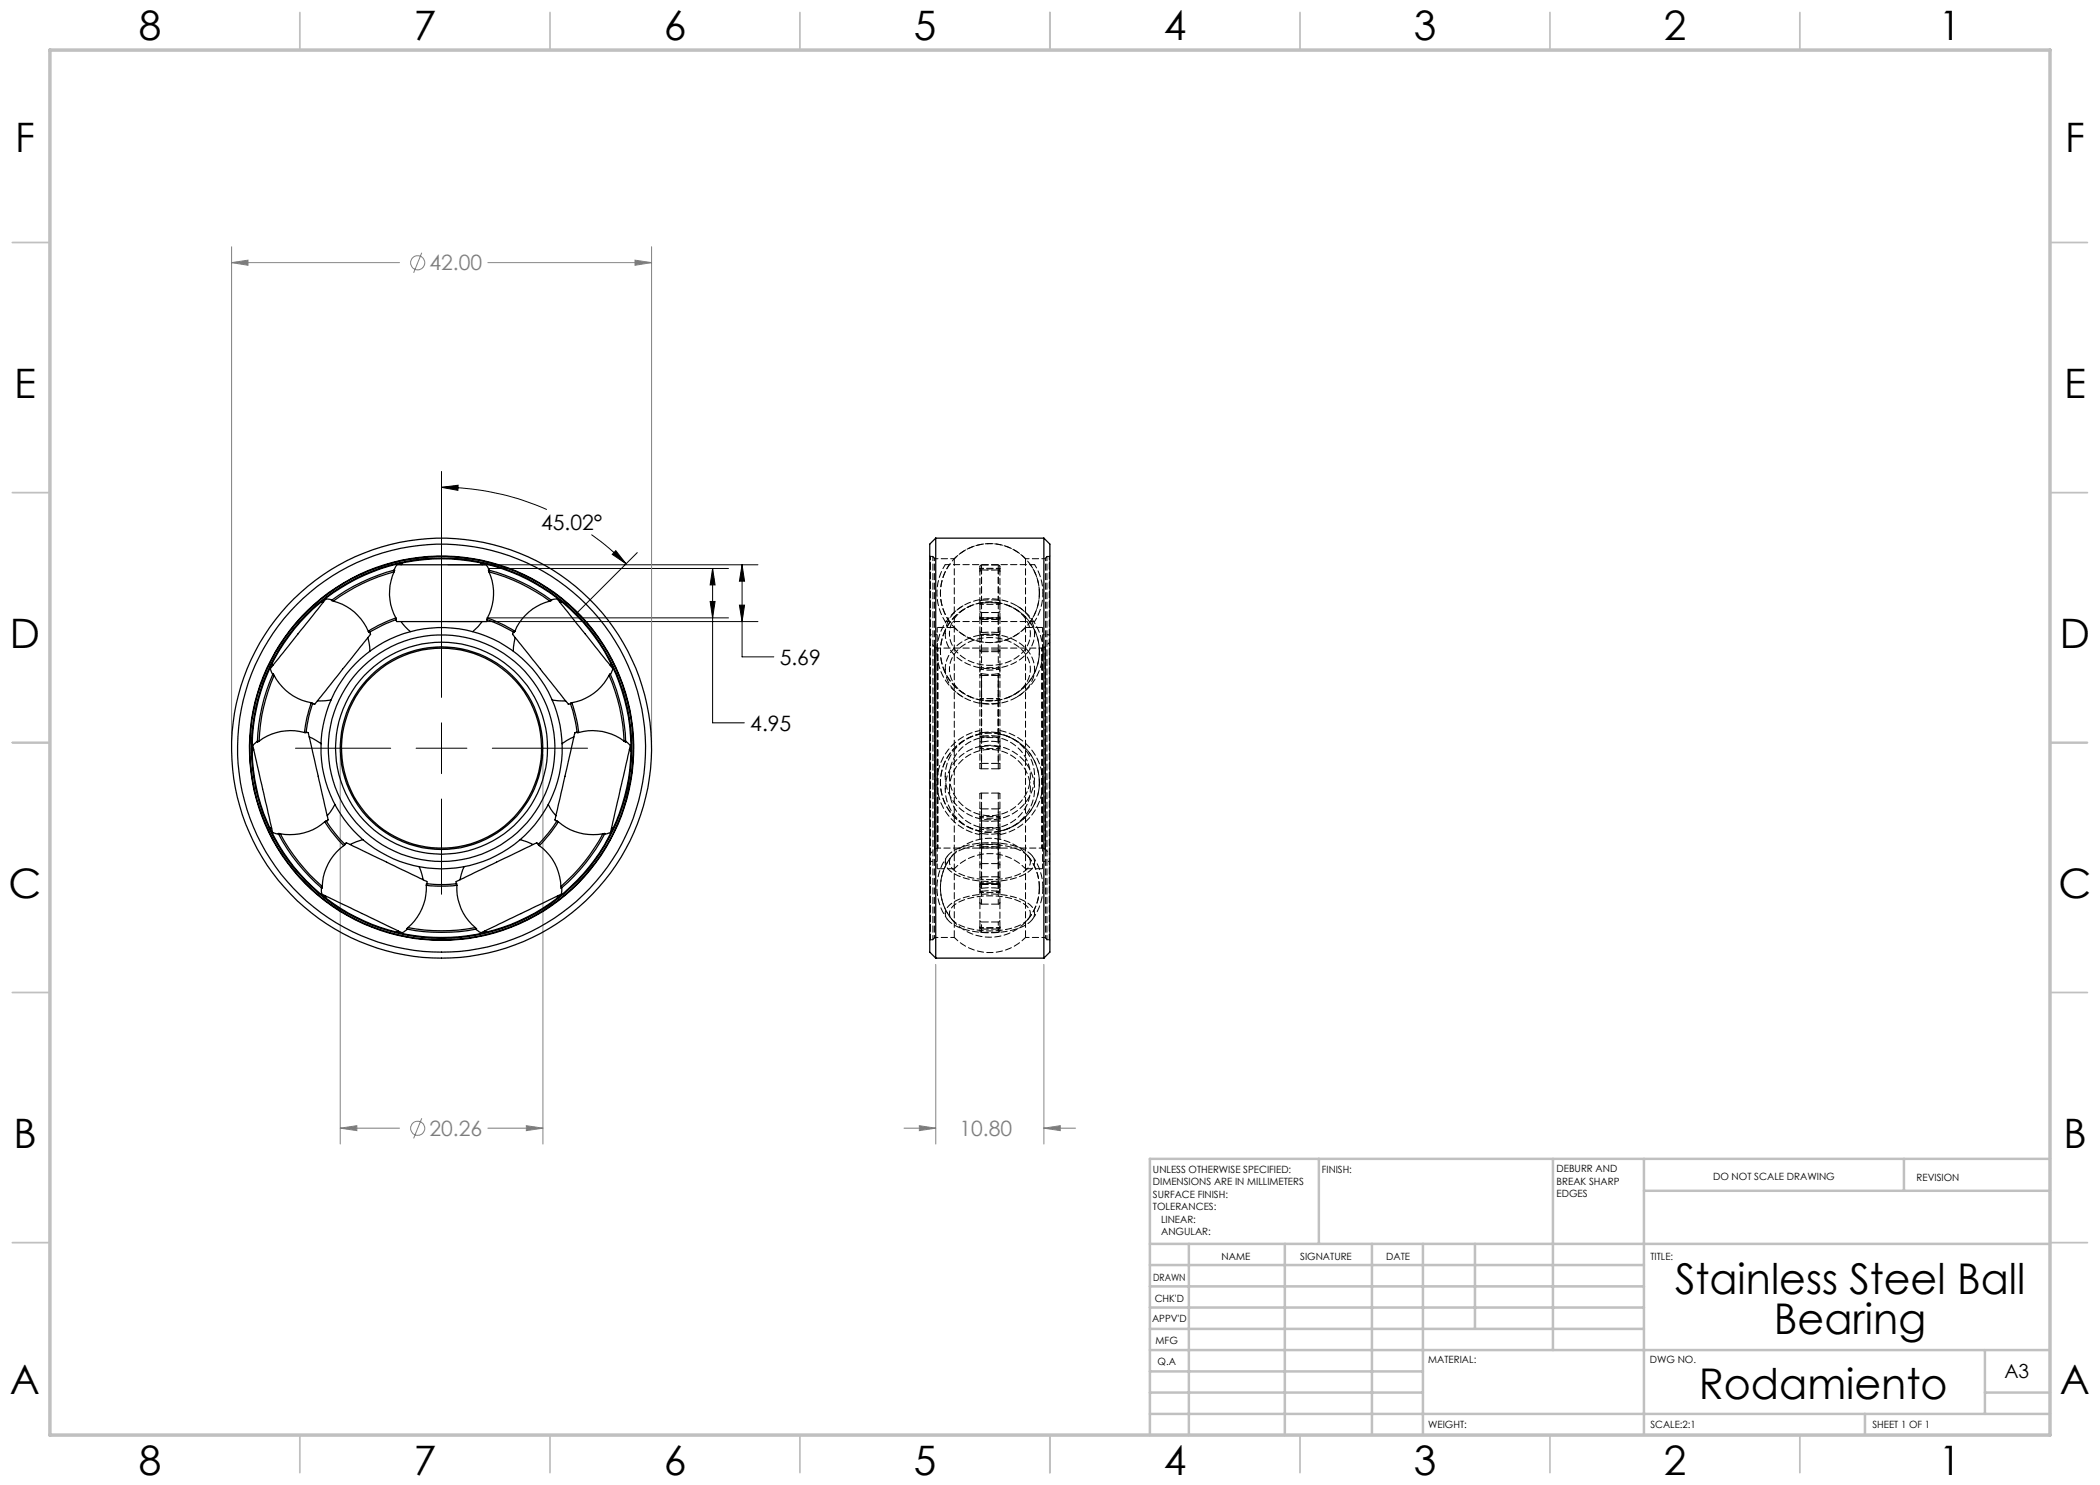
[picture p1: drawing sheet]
<svg xmlns="http://www.w3.org/2000/svg" width="420mm" height="297mm" viewBox="0 0 420 297" stroke-linecap="round" stroke-linejoin="round" font-family="sans-serif">
<g fill="none" stroke="#808080" stroke-width=".2">
<path d="M46.3 52.5l3.3-.5v1.1zM46.3 49.4v99M46.3 52.5h33.6M84.3 50.5l-1.6 4.1M97.6 52.5h32.7M127 52l3.3 .5-3.3 .6zM130.3 49.4v99M68.1 150.9v77.9M108.6 150.9v77.9M187.1 192.9v35.9M208.8 192.9v35.9M68.1 225.6l3.3-.5v1z"/>
<path d="M68.1 225.6h11.8M84.3 223.7l-1.6 4M97.6 225.6h11M105.3 225.1l3.3 .5-3.3 .5zM180.8 225.6h6.3M183.9 225.1l3.2 .5-3.2 .5zM208.8 225.6l3.3-.5v1zM208.8 225.6h6.3"/>
<circle cx="83.5" cy="52.5" r="1.42"/>
<circle cx="83.5" cy="225.7" r="1.42"/>
</g>
<g fill="none" stroke="#000" stroke-width=".2">
<path d="M88.3 94.3v45.2M88.3 97.5l3.3-.5v1.1zM88.3 97.5a52.2 52.2 0 0 1 21.1 4.4M89.6 113h62M97.7 113.7h48M118.3 106.9a55.2 55.2 0 0 1 6.9 5.8M123.2 110.1l2 2.6-2.8-1.8zM127.5 110.5l-12.2 12.2M142.5 113.7v30.9h6.4M142.5 113.7l.5 3.3h-1zM148.4 113v18.4h6.4M148.4 113l.5 3.2h-1z"/>
<path d="M89.6 124.3h62M97.7 123.6h48M142 120.3h1l-.5 3.3zM147.9 121h1l-.5 3.3zM59.1 149.6h19M83.2 149.6h10.2M88.3 144.6v10.1M88.3 159.8v19.1M98.5 149.6h19"/>
</g>
<g fill="none" stroke="#c0c0c0" stroke-width=".35">
<path d="M60 2.5v7.5M110 2.5v7.5M160 2.5v7.5M210 2.5v7.5M260 2.5v7.5M310 2.5v7.5M360 2.5v7.5M2.5 48.5h7.5M410 48.5h7.5M2.5 98.5h7.5M410 98.5h7.5M2.5 148.5h7.5"/>
<path d="M410 148.5h7.5M2.5 198.5h7.5M410 198.5h7.5M2.5 248.5h7.5M410 248.5h7.5M60 287v7.5M110 287v7.5M160 287v7.5M210 287v7.5M260 287v7.5M310 287v7.5M360 287v7.5"/>
</g>
<g fill="none" stroke="#c0c0c0" stroke-width=".5">
<path d="M263.8 231.8v17M310.6 231.8v38.2M328.8 231.8v55.2M328.8 238.2h81.2M380.8 231.8v6.4M410 231.8h-180v55.2M230 248.8h180M230 257.3h98.8M230 253h98.8M237.8 248.8v38.2M257 248.8v38.2M274.4 248.8v38.2"/>
<path d="M284.6 248.8v38.2M295 248.8v17M230 265.8h98.8M230 261.5h98.8M230 278.5h54.6M230 274.3h54.6M230 270h180M397 278.5h13M397 270v12.8M230 282.8h180M373 282.8v4.2"/>
</g>
<path d="M10 10h400v277h-400z" fill="none" stroke="#c0c0c0" stroke-width=".7"/>
<path d="M147.9 121h1l-.5 3.3zM148.4 113l.5 3.2h-1zM123.2 110.1l2 2.6-2.8-1.8zM88.3 97.5l3.3-.5v1.1zM142.5 113.7l.5 3.3h-1zM142 120.3h1l-.5 3.3z" fill="#000"/>
<path d="M46.3 52.5l3.3-.5v1.1zM127 52l3.3 .5-3.3 .6zM68.1 225.6l3.3-.5v1zM105.3 225.1l3.3 .5-3.3 .5zM183.9 225.1l3.2 .5-3.2 .5zM208.8 225.6l3.3-.5v1z" fill="#808080"/>
<g fill="none" stroke="#000" stroke-width=".25">
<path d="M66.4 120l-.4-.1a.89 .89 0 0 0-1.3 .5l-10.4 13a.77 .77 0 0 0 0 1.1l.2 .4M78.8 114l.2-.4a.82 .82 0 0 1 1.1-.6h16.7a.8 .8 0 0 1 .9 .8l.2 .2M78.8 114.4a10.2 10.2 0 0 0 .4 9.2M78.8 114.4l.2-.4a36.6 36.6 0 0 0-12.7 6.1l.4 .1M78.8 114.4a36.3 36.3 0 0 0-12.1 5.8M80.5 112.6l-.3 .4M96.1 112.6l.3 .4M97.8 114.4l-.1-.4a35.8 35.8 0 0 1 12.6 6.1l-.3 .1M97.8 114.4a10.4 10.4 0 0 1-.3 9.2M97.8 114.4a36 36 0 0 1 12.2 5.8M110.2 120l.5-.1a.89 .89 0 0 1 1.2 .5l10.4 13a.77 .77 0 0 1 0 1.1l-.2 .4M187.1 107.6v84"/>
<path d="M187.1 107.6l-1.2 1.2v81.6l1.2 1.2M187.1 107.6h21.7M208.8 107.6v84M208.8 107.6l1.2 1.2v81.6l-1.2 1.2M54.5 132.6l.1 .5M54.8 135.1a10.4 10.4 0 0 0 7.4 5.4M54.8 135.1l-.2-.3a35.3 35.3 0 0 0-3.1 13.6l.3-.2M54.8 135.1a36 36 0 0 0-3 13.1M64.2 120.4h.5M66.2 140l-2.7 .2M66.7 120.2a10.3 10.3 0 0 1 7 6.1M73.6 127.5l.4 2.7"/>
<path d="M73.9 126.4l.2 .5-10.2 12.7a2.21 2.21 0 0 1-1.1 1.2h-.3M79.1 123.9l.3 .4h17.9l.2-.4M79.2 123.6l.1 .3a30.6 30.6 0 0 0-5.5 2.6l-.1-.2M79.2 123.6a29.8 29.8 0 0 0-5.5 2.7M80.2 124.3l.8 1 1.1 1M96.4 124.3l-.8 1-1.1 1M97.5 123.6l-.1 .3a30.6 30.6 0 0 1 5.4 2.6l.2-.2M97.5 123.6a29.8 29.8 0 0 1 5.5 2.7M102.7 126.4l-.1 .5 11.1 14 .4-.1M103 127.5l-.3 2.7M110 120.2a10.3 10.3 0 0 0-7 6.1M110.4 140l2.7 .2"/>
<path d="M112.4 120.4h-.5M121.8 135.1l.2-.3a35.9 35.9 0 0 1 3.1 13.6l-.3-.2M121.8 135.1a10.4 10.4 0 0 1-7.4 5.4M121.8 135.1a36 36 0 0 1 3 13.1M122.2 132.6l-.1 .5M50.7 149.9l-.3 .3M51.5 148.2l-.4 .4a.84 .84 0 0 0-.4 1.2l3.7 16a.92 .92 0 0 0 1 1l.3 .1M60.9 146.5a10.3 10.3 0 0 0-9.1 1.7M61.2 146.4l.5 .1 3.8 17 .1 .5-.3 .3M61.8 147.4l2.4 1.4M62.2 140.5l.3 .1a28.9 28.9 0 0 0-1.3 5.9h-.3M62.2 140.5a26.6 26.6 0 0 0-1.3 6"/>
<path d="M114.4 140.5l-.3 .1 1 3.7 .3 2.2h.3M114.4 140.5a29.6 29.6 0 0 1 1.3 6M114.8 147.4l-1.5 .7-.9 .7M115.4 146.4l-.4 .1-.1 .5-3.9 17 .3 .3M115.7 146.5a10.3 10.3 0 0 1 9.1 1.7M125.2 148.2l.3 .4a.84 .84 0 0 1 .4 1.2l-3.6 16a.72 .72 0 0 1-.8 .9l-.6 .2M125.9 149.9l.3 .3M53.9 165.5l.4 .2M56.1 166.8l-.4-.1a36.1 36.1 0 0 0 8.7 11l.1-.4M56.1 166.8a37.1 37.1 0 0 0 8.4 10.5M64.3 177.6v.4a.84 .84 0 0 0 .7 1.1l15 7.3a.85 .85 0 0 0 1.2-.3l.3-.3M64.9 164.4l.3-.2a28.2 28.2 0 0 0 3.8 4.7l-.2 .2"/>
<path d="M64.9 164.4a10.5 10.5 0 0 1-8.8 2.4M64.9 164.4a29.2 29.2 0 0 0 3.9 4.7M65.1 179.2l.1 .4M67 160.9l-1.6 2.3M68.8 169.1a10.5 10.5 0 0 0-4.3 8.2M68.9 168.8l.4-.2 15.9 7.6 .2 .2v.4M72.6 167.9l-2.6 1M83.8 173.4l.8 2.6M85.3 177.1v-.4a25.9 25.9 0 0 0 6 0l.1 .4M85.3 177.1a10.5 10.5 0 0 1-3.7 8.4M85.3 177.1a26.5 26.5 0 0 0 6.1 0M91.4 177.1a10.2 10.2 0 0 0 3.7 8.4"/>
<path d="M92.8 173.4l-.8 2.6M104 167.9l2.6 1M107.7 168.8l-.3-.2-12.5 6-3.7 1.7v.5M107.8 169.1a10.4 10.4 0 0 1 4.4 8.2M109.6 160.9l.5 .8 1.1 1.5M111.5 179.2l-.1 .4M111.7 164.4a10.6 10.6 0 0 0 8.9 2.4M111.7 164.4l-.3-.2a30.5 30.5 0 0 1-3.8 4.7l.2 .2M111.7 164.4a24.9 24.9 0 0 1-3.9 4.7M112.4 177.5v.5a.9 .9 0 0 1-.8 1.1l-15 7.3a.73 .73 0 0 1-1.1-.3l-.4-.3M120.6 166.8l.4-.1a34.8 34.8 0 0 1-8.8 10.9v-.3M120.6 166.8a37.1 37.1 0 0 1-8.4 10.5"/>
<path d="M122.7 165.5l-.4 .2M79.7 186.2l-.4 .2M81.6 185.5l-.3 .3a35.1 35.1 0 0 0 14 0l-.2-.3M81.6 185.5a36.3 36.3 0 0 0 13.5 0M96.9 186.2l.4 .2M187.1 191.6h21.7"/>
<circle cx="88.3" cy="149.6" r="38.3"/>
<circle cx="88.3" cy="149.6" r="42"/>
<circle cx="88.3" cy="149.6" r="38"/>
<circle cx="88.3" cy="149.6" r="37.9"/>
<circle cx="88.3" cy="149.6" r="20"/>
<circle cx="88.3" cy="149.6" r="22.7"/>
<circle cx="88.3" cy="149.6" r="38.4"/>
<circle cx="88.3" cy="149.6" r="20.3"/>
<circle cx="88.3" cy="149.6" r="21.2"/>
<circle cx="88.3" cy="149.6" r="24.1"/>
<circle cx="88.3" cy="149.6" r="40.8"/>
</g>
<g fill="none" stroke="#000" stroke-width=".2" stroke-dasharray="1.3 .6" stroke-dashoffset="-.1">
<path d="M196.3 114h3.4M196.3 113h3.4M190.9 125.5h-3.5M196 133.5v-3.3M196.3 134.7l1.2 .2 2.2-.2M196.3 120.1l1.3-.1 2.1 .1M196.3 126.9h3.4M196.3 123.6h3.4M196.3 130.3h3.4M196.3 130.3v-3.4M196.3 122.5h3.4M196.3 135.1h3.4"/>
<path d="M196.3 130h3.4M199.7 126.5h-3.4M199.7 120.6l-1.2-.1-2.2 .1M199.7 126.9v3.4M199.7 123.9h-3.4M200 133.5v-3.3M203.4 139.4a10.6 10.6 0 0 0 5.2-9.1M208.5 125.5h-3.4M208.6 130.3a10.6 10.6 0 0 0-5.2-9.1M196.3 148.4l1.3-.2 2.1 .2M196.3 147.2l1.7-.1 1.7 .1M196.3 153.8h3.4"/>
<path d="M196.3 152.7h3.4M196.3 158.6h3.4M199.7 146.5l-1.7-.1-1.7 .1M199.7 149.4l-1.2-.2-2.2 .2M199.7 140.6l-1.7 .2-1.7-.2M187.4 173.7h3.5M196.3 166.7l1.2 .1 2.2-.1M196.3 177.7l1.3-.2 2.1 .2M196.3 166.7v11M196.3 169.4l1.7-.1 1.7 .1M196.3 172.7h3.4M196.3 172.7v-3.3"/>
<path d="M196.3 175.4h3.4M196.3 177.7v-11M196.3 161.8h3.4M196.3 176.9h3.4M199.7 164.2l-1.7 .1-1.7-.1M199.7 177.7v-11M199.7 176.7h-3.4M199.7 168.9h-3.4M199.7 178.3l-1.2-.1-2.2 .1M199.7 169.4v3.3M199.7 166.7v11M205.1 173.7h3.4"/>
<path d="M190.9 187.5v-75.8M196.3 185.8h3.4M196.3 180.8h3.4M196.3 184.4h3.4M196.3 186.5h3.4M205.1 187.5v-75.8"/>
</g>
<path d="M200 158.7v4.6M196 163.3v-4.6M196.3 168.9v-4.7M196.3 164.2v4.7M199.7 164.2v4.7M199.7 168.9v-4.7M186.1 187.9v-76.6v76.6M209.9 187.9v-76.6v76.6" fill="none" stroke="#000" stroke-width=".2" stroke-dasharray="1.3 .6" stroke-dashoffset=".2"/>
<g fill="none" stroke="#000" stroke-width=".2" stroke-dasharray="1.3 .6" stroke-dashoffset=".4">
<path d="M196.3 113.7v-.7M199.7 113v.7M187.6 129.6l-.7-.2M194.2 121.2a9.9 9.9 0 0 0-6.1 9.1 9.9 9.9 0 0 0 6.1 9.1M200 120.7l-.8-.1M209 129.4l-.6 .2M196 146.8a9.9 9.9 0 0 0-7.9 9.7 9.9 9.9 0 0 0 7.9 9.7M200 149.4l-.8-.1M186.9 169.9l.7-.3M200 178.3l-.8-.1M208.4 169.6l.6 .3M186.6 187.9v-76.6"/>
<path d="M209.4 187.9v-76.6"/>
</g>
<g fill="none" stroke="#000" stroke-width=".2" stroke-dasharray="1.3 .6" stroke-dashoffset=".7">
<path d="M186.9 129.4l-.9-1M187.4 127h-1.4M187.6 129.6v40v-40M189.9 126.7a6.6 6.6 0 0 0 5.3 6 9.2 9.2 0 0 0 9.9-2.9 5.5 5.5 0 0 0-2.2-8.1 9.5 9.5 0 0 0-12 2 5.3 5.3 0 0 0-1 3M189.9 133.8a6.6 6.6 0 0 0 5.3 6 9.2 9.2 0 0 0 9.9-2.9 5.5 5.5 0 0 0-2.2-8.1 9.5 9.5 0 0 0-12 2 5.3 5.3 0 0 0-1 3M200 135.1v13.1M208.4 129.6v40v-40M208.4 129.6h-20.8M210 127h-1.5M210 128.4l-1 1M196 148.2v-13.1M186 172.3h1.4"/>
<path d="M186 170.8l.9-.9M187.6 169.6h20.8M189 172.4a3.5 3.5 0 0 0 2.6 2.7 17.5 17.5 0 0 0 13.6-.4 2.41 2.41 0 0 0 1.5-3.2 7.9 7.9 0 0 0-5.5-2.7 16.6 16.6 0 0 0-10.7 1.5l-.8 .7a2.15 2.15 0 0 0-.7 1.4M189.9 172.4a3.3 3.3 0 0 0 2.5 2.6 15.9 15.9 0 0 0 12.2-.6 2.08 2.08 0 0 0 1.1-3 8.5 8.5 0 0 0-5.7-2.4 14.1 14.1 0 0 0-9.1 1.7l-.4 .3a1.99 1.99 0 0 0-.6 1.4M208.5 172.3h1.5M209 169.9l1 .9M186.9 187.6v-76M189 182.7a3.5 3.5 0 0 0 2.6 2.7 17.5 17.5 0 0 0 13.6-.4 2.41 2.41 0 0 0 1.5-3.3 7.9 7.9 0 0 0-5.5-2.7 16.6 16.6 0 0 0-10.7 1.5l-.8 .7a2.15 2.15 0 0 0-.7 1.5M189.9 182.7a3.3 3.3 0 0 0 2.5 2.5 15.9 15.9 0 0 0 12.2-.5 2.08 2.08 0 0 0 1.1-3.1 8.5 8.5 0 0 0-5.7-2.3 14.1 14.1 0 0 0-9.1 1.7l-.4 .3a1.99 1.99 0 0 0-.6 1.4M196.3 185.8v.7v-.7M199.7 185.8v.7v-.7M209.1 187.6v-76"/>
</g>
<g fill="none" stroke="#000" stroke-width=".2" stroke-dasharray="1.3 .6" stroke-dashoffset=".3">
<path d="M189 112.9h17.9M189 112.9a10.6 10.6 0 0 0 0 11.4M189.9 112.9a9.9 9.9 0 0 0 0 11.4M205.1 111.7a9.9 9.9 0 0 0-14.2 0M189 126.7a7.2 7.2 0 0 0 5.4 6.4 10.4 10.4 0 0 0 11.3-2.8 5.9 5.9 0 0 0-1.6-8.7 10.6 10.6 0 0 0-13.6 1.3 6 6 0 0 0-1.5 3.8M189 133.8a7.2 7.2 0 0 0 5.4 6.4 10.4 10.4 0 0 0 11.3-2.8 5.9 5.9 0 0 0-1.6-8.7 10.6 10.6 0 0 0-13.6 1.3 6 6 0 0 0-1.5 3.8M189 124.3h17.9M196 130.1v-6.3M196.3 126.5v-2.6M196.3 123.9v2.6M199.7 123.9v2.6M199.7 126.5v-2.6"/>
<path d="M200 130.1v-6.3M205.1 125.5a9.9 9.9 0 0 1-14.2 0M189.9 157.8a8.1 8.1 0 0 0 9.2 7.8 8.1 8.1 0 0 0 6.6-10.2 8.1 8.1 0 0 0-8.9-5.4 8.1 8.1 0 0 0-6.9 7.8M189.9 155.2a8.1 8.1 0 0 0 9.2 7.9 8.1 8.1 0 0 0 6.6-10.2 8.1 8.1 0 0 0-8.9-5.5 8.1 8.1 0 0 0-6.9 7.8M196 153.7v-4.6M196 146.1a10.6 10.6 0 0 0-8.6 10.4 10.6 10.6 0 0 0 8.6 10.4M196.3 149.4v4.4M199.7 153.8v-4.4M200 149.1v4.6M187.4 173.7v-48.2M190.9 173.7a9.9 9.9 0 0 1 14.2 0M196.3 178.3v2.5"/>
<path d="M200 177.9v2.6M208.5 173.7v-48.2M190.9 187.5a9.9 9.9 0 0 0 14.2 0M196 180.5v-2.6M199.7 180.8v-2.5"/>
</g>
<g fill="none" stroke="#000" stroke-width=".2" stroke-dasharray="1.3 .6" stroke-dashoffset=".1">
<path d="M186.9 129.4v40.5v-40.5M192.6 121.2a10.6 10.6 0 0 0 0 18.2M196 123.8v-3M196.3 120.6v3M196.3 135.1v4.9M199.7 123.6v-3M199.7 140v-4.9M200 120.8v3M196.3 158.6v4.9M196 177.3v-10.6M199.7 163.5v-4.9M200 166.7v10.6"/>
<path d="M207.9 177.5a9.9 9.9 0 0 0-2.3-6.3M208.6 177.5a10.6 10.6 0 0 0-2.1-6.3M209 169.9v-40.5v40.5M196 185.5v-5M200 185.5v-5M205.6 183.9a9.9 9.9 0 0 0 2.3-6.4M206.5 183.9a10.6 10.6 0 0 0 2.1-6.4"/>
</g>
<g fill="none" stroke="#000" stroke-width=".2" stroke-dasharray="1.3 .6">
<path d="M186.1 111.3l-.1-.1M186.6 111.3h-.5M186.9 111.6l-.3-.3M196 114.3l.1-.2 .2-.1M196 113.7v.6M196 113.7h.1M196 113.7v-.4M196.3 113.7l-.2 .1-.1 .3M196.3 113l-.3 .3M199.7 114l.2 .1 .1 .2M200 113.7v.6M200 114.1l-.1-.3-.2-.1"/>
<path d="M200 113.7h.1M200 113.3l-.3-.3M200 113.7v-.4M207.9 118.6a9.9 9.9 0 0 0-14.6-8.7 9.9 9.9 0 0 0-.8 17 9.9 9.9 0 0 0 15.3-7.4l.1-.9M209.4 111.3l-.3 .3M209.9 111.3h-.5M210 111.2l-.1 .1M196 135.1l.1-.3 .2-.1M196 126.2l.3 .3M196 120.8v-.6M196 120.8l.3-.2M196 133.8v-.3"/>
<path d="M196 130.1l.3 .2M196 123.3l.3 .3M196 122.2l.3 .3M196 134.2l.1-.3h.2M196 134.9l.3 .2M196.3 120.1l-.3 .1M196.3 126.9l-.3-.3M196.3 123.6l-.3 .2M196.3 123.9l-.3-.3M196.3 130l-.3 .2M196.5 120.6l-.5 .1M199.6 126.9h.4"/>
<path d="M199.7 134.7l.2 .1 .1 .3M199.7 126.5l.3-.3M199.7 120.6l.3 .2M199.7 130.3l.3-.2M199.7 123.6l.3-.3M199.7 122.5l.3-.3M199.7 133.9h.2l.1 .3M199.7 135.1l.3-.2M200 120.2l-.3-.1M200 120.8v-.6M200 126.6l-.3 .3M200 133.8v-.3"/>
<path d="M200 123.8l-.3-.2M200 123.6l-.3 .3M200 130.2l-.3-.2M207.9 130.3a9.9 9.9 0 0 0-14.6-8.7 9.9 9.9 0 0 0-.8 16.9 9.9 9.9 0 0 0 15.3-7.3l.1-.9M196 146.5h.3M196 149.1l.3 .3M196 152.7h.3M196 158.7l.3-.1M196.3 148.4l-.3-.2M196.3 147.2h-.3M196.3 153.8l-.3-.1M196.3 140.6l-.3-.1"/>
<path d="M196.5 149.3l-.5 .1M199.6 147.2l.4 .1M199.7 146.5h.3M199.7 149.4l.3-.3M199.7 152.7h.3M199.7 158.6l.3 .1M200 148.2l-.3 .2M200 147.2h-.3M200 153.7l-.3 .1M200 140.5l-.3 .1M207.9 156.5a9.9 9.9 0 0 0-14.6-8.7 9.9 9.9 0 0 0-.8 17 9.9 9.9 0 0 0 15.3-7.4l.1-.9M208.6 156.5a10.6 10.6 0 0 0-8.6-10.4"/>
<path d="M196 166.7h.3M196 166.2v.5M196 165.8v.4M196 165.8v-.3M196 169.1l.3-.2M196 177.9l.1 .3 .2 .1M196 177.9v-.6M196 173l.3-.3M196 175.7l.3-.3M196 165.9l.3-.1M196 177.2l.3-.3M196.3 164.2l-.3 .1"/>
<path d="M196.3 177.7l-.2-.1-.1-.3M196.3 176.7l-.3 .4M196.3 169.4l-.3 .2M196.3 176.7v.2v-.2M196.3 176.6l-.3 .4M196.3 163.5l-.3 .2M196.3 161.8l-.3-.1M196.5 178.2l-.5 .1M199.6 169.4h.4M199.7 166.7h.3M199.7 168.9l.3 .2M199.7 178.3l.2-.1 .1-.3"/>
<path d="M199.7 172.7l.3 .3M199.7 176.7v.2v-.2M199.7 175.4l.3 .3M199.7 165.8l.3 .1M199.7 176.9l.3 .3M200 164.3l-.3-.1M200 166.2v.5M200 165.8v.4M200 165.8v-.3M200 177.3l-.1 .3-.2 .1M200 177.1l-.3-.4M200 169.6l-.3-.2"/>
<path d="M200 177.9v-.6M200 177l-.3-.4M200 163.7l-.3-.2M200 161.7l-.3 .1M200 166.9a10.6 10.6 0 0 0 8.6-10.4M207.9 177.5a9.9 9.9 0 0 0-14.6-8.7 9.9 9.9 0 0 0-.8 17 9.9 9.9 0 0 0 15.3-7.3l.1-1M186 188l.1-.1M186.1 187.9h.5M186.6 187.9l.3-.3M196 185.5l.3 .3M196 185.6v-.1M196 186.1v-.5"/>
<path d="M196 185.3l.3 .3M196 186.1l.3 .4M196.3 180.8l-.3-.3M196.3 184.4l-.3-.3M199.7 185.8l.3-.3M199.7 185.6l.3-.3M199.7 186.5l.3-.4M200 180.5l-.3 .3M200 185.6v-.1M200 185.6v.5M200 184.1l-.3 .3M209.1 187.6l.3 .3"/>
<path d="M209.4 187.9h.5M209.9 187.9l.1 .1"/>
</g>
<g fill="none" stroke="#000" stroke-width=".2" stroke-dasharray="1.3 .6" stroke-dashoffset=".5">
<path d="M196 113.7h4M196.3 114v6.1M199.7 114v6.1M200 113.7h-4M207.9 118.6a9.9 9.9 0 0 0-1.8-5.7M208.6 118.6a10.6 10.6 0 0 0-1.7-5.7M196 139.9l1.6 .2 2.4-.2M196 133.5h4M196 139.7h4M196 123.6h4M196 126.9h.9M196 127h4"/>
<path d="M196 120.9h4M196.3 134.7v13.7M196.3 120.1v-6.1M199.7 120.1v-6.1M199.7 134.7v13.7M200 133.8a8 8 0 0 1-4 0M201.8 139.4a9.9 9.9 0 0 0 6.1-9.1M206.1 124.3a9.9 9.9 0 0 0 1.8-5.7M206.9 124.3a10.6 10.6 0 0 0 1.7-5.7M207.9 130.3a9.9 9.9 0 0 0-6.1-9.1M189 157.8a8.9 8.9 0 0 0 10 8.6 8.9 8.9 0 0 0 7.7-10.7 9 9 0 0 0-9.8-6.6 9 9 0 0 0-7.9 8.7M189 155.2a8.9 8.9 0 0 0 10 8.7 8.9 8.9 0 0 0 7.7-10.7 9 9 0 0 0-9.8-6.6 9 9 0 0 0-7.9 8.6"/>
<path d="M196 149.1v-.9M196 147.3l.9-.1M196 147.5h4M196 149.7h4M196.3 148.4v-13.7M199.7 148.4v-13.7M200 149.1v-.9M207.9 156.5a9.9 9.9 0 0 0-7.9-9.7M189.5 171.2a10.6 10.6 0 0 0 0 12.7M190.4 171.2a9.9 9.9 0 0 0 0 12.7M196 163.5l1.6 .2 2.4-.2M196 165.5h4"/>
<path d="M196 165.5v-2.2M196 163.3h4M196 176.6h4M196 169.4h.9M196 169.6h4M196 178.5h4M196.3 165.8v-4M199.7 161.8v4M200 165.8a8.1 8.1 0 0 1-4 0M200 165.5v-2.2M200 166.2a9.9 9.9 0 0 0 7.9-9.7M196 185.5h4"/>
<path d="M200 185.6h-4"/>
</g>
<g fill="none" stroke="#000" stroke-width=".2" stroke-dasharray="1.3 .6" stroke-dashoffset=".6">
<path d="M190.9 111.7h-4M200 114.3v5.9M209.1 111.7h-4M196 133.8v1.3M196 120.2v-5.9M196.3 122.5v1.1M196.3 133.9v-3.9M199.7 123.6v-1.1M199.7 130v3.9M200 133.8v1.3M196.3 146.5v-5.9M196.3 140.6v5.9"/>
<path d="M199.7 140.6v5.9M199.7 146.5v-5.9M196.3 175.4v1.2M199.7 176.6v-1.2M186.9 187.5h4M196.3 185.6v-1.2M199.7 184.4v1.2M205.1 187.5h4"/>
</g>
<path d="M196.3 152.7v-5.5M199.7 147.2v5.5" fill="none" stroke="#000" stroke-width=".2" stroke-dasharray="1.3 .6" stroke-dashoffset="-.2"/>
<g font-size="8.5">
<text x="335" y="258.8">Stainless Steel Ball</text>
<text x="354.8" y="266.9">Bearing</text>
<text x="339.7" y="279.7">Rodamiento</text>
</g>
<g font-size="8.1">
<text x="27.8" y="8">8</text>
<text x="82.8" y="8">7</text>
<text x="132.8" y="8">6</text>
<text x="182.8" y="8">5</text>
<text x="232.8" y="8">4</text>
<text x="282.8" y="8">3</text>
<text x="332.8" y="8">2</text>
<text x="387.8" y="8">1</text>
<text x="3" y="30.4">F</text>
<text x="413" y="30.4">F</text>
<text x="2.8" y="79.6">E</text>
<text x="412.8" y="79.6">E</text>
<text x="2" y="129.6">D</text>
<text x="412" y="129.6">D</text>
<text x="1.7" y="179.6">C</text>
<text x="411.7" y="179.6">C</text>
<text x="2.7" y="229.6">B</text>
<text x="412.7" y="229.6">B</text>
<text x="2" y="278.9">A</text>
<text x="412" y="278.9">A</text>
<text x="27.8" y="295">8</text>
<text x="82.8" y="295">7</text>
<text x="132.8" y="295">6</text>
<text x="182.8" y="295">5</text>
<text x="232.8" y="295">4</text>
<text x="282.8" y="295">3</text>
<text x="332.8" y="295">2</text>
<text x="387.8" y="295">1</text>
</g>
<g font-size="4.2" fill="#808080">
<text x="85.9" y="54.1">42.00</text>
<text x="85.9" y="227.2">20.26</text>
<text x="191.9" y="227.2">10.80</text>
</g>
<g font-size="4.2">
<text x="108.2" y="106">45.02°</text>
<text x="155.9" y="133">5.69</text>
<text x="150.1" y="146.1">4.95</text>
</g>
<text font-size="3.9" x="400.9" y="275.5">A3</text>
<g font-size="2">
<text x="230.6" y="234.6">UNLESS OTHERWISE SPECIFIED:</text>
<text x="230.6" y="237.1">DIMENSIONS ARE IN MILLIMETERS</text>
<text x="230.6" y="239.6">SURFACE FINISH:</text>
<text x="264.4" y="234.6">FINISH:</text>
<text x="311.3" y="234.5">DEBURR AND</text>
<text x="311.3" y="237">BREAK SHARP</text>
<text x="311.3" y="239.5">EDGES</text>
<text x="342.6" y="236">DO NOT SCALE DRAWING</text>
<text x="383.3" y="236.2">REVISION</text>
<text x="230.6" y="242.1">TOLERANCES:</text>
<text x="232.2" y="244.6">LINEAR:</text>
<text x="232.2" y="247.1">ANGULAR:</text>
<text x="244.3" y="252">NAME</text>
<text x="260" y="251.9">SIGNATURE</text>
<text x="277.2" y="251.9">DATE</text>
<text x="330.1" y="251.9">TITLE:</text>
<text x="230.6" y="256.1">DRAWN</text>
<text x="230.9" y="260.3">CHK'D</text>
<text x="230.4" y="264.4">APPV'D</text>
<text x="231.1" y="268.8">MFG</text>
<text x="231.5" y="273">Q.A</text>
<text x="285.6" y="272.5">MATERIAL:</text>
<text x="330" y="272.5">DWG NO.</text>
<text x="285.6" y="285.5">WEIGHT:</text>
<text x="330.1" y="285.6">SCALE:2:1</text>
<text x="374.5" y="285.6">SHEET 1 OF 1</text>
</g>
</svg>
